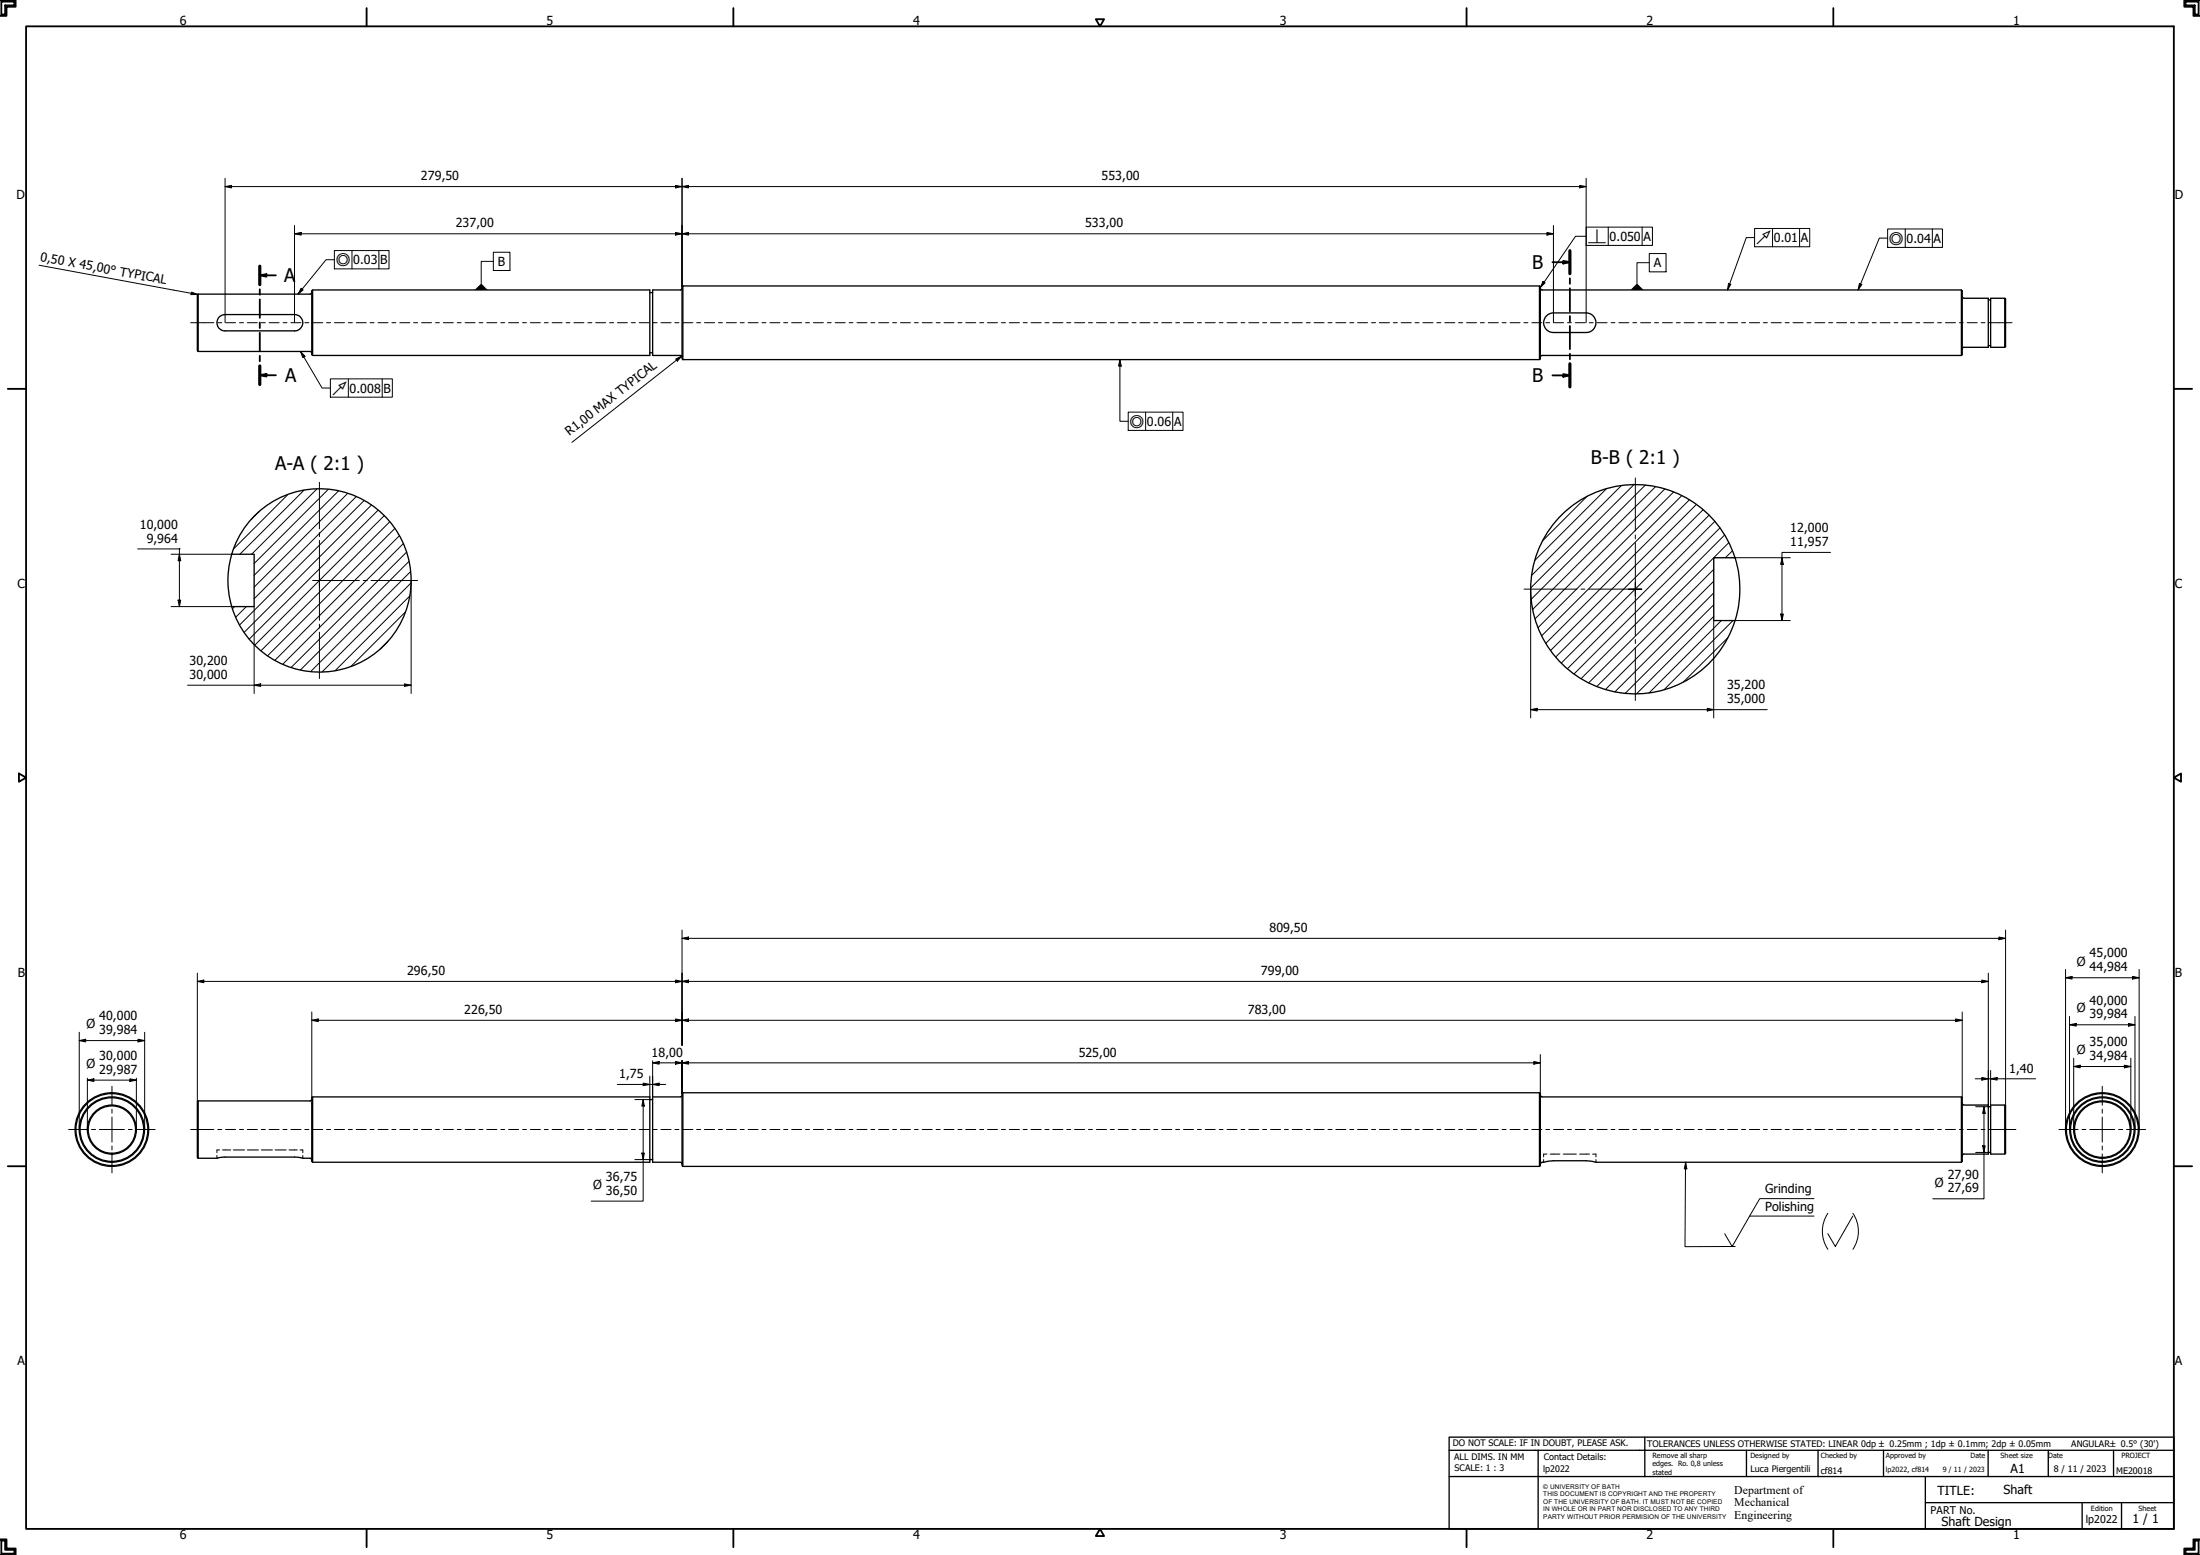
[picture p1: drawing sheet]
<svg xmlns="http://www.w3.org/2000/svg" width="841mm" height="594mm" viewBox="0 0 841 594" stroke-linecap="round" stroke-linejoin="round" font-family="sans-serif">
<!-- layer: Hatch (ISO) -->
<g fill="none" stroke="#000" stroke-width=".38">
<path d="M99 195.5l-3 3M110 188.9l-20.7 20.7M116.2 187.3l-24.5 24.4M121.2 186.8l-25 24.9M125.5 187l-28.3 28.3M129.4 187.6l-32.2 32.2M132.9 188.5l-35.7 35.8M136.2 189.7l-39 39.1M139.2 191.2l-47.6 47.6M142 192.9l-48.7 48.7M144.5 194.9l-49.2 49.2M146.9 197l-49.5 49.5"/>
<path d="M149 199.4l-49.2 49.2M606.7 189.6l-17.1 17.1M614.2 186.6l-27.5 27.6M619.8 185.5l-34.3 34.3M624.6 185.1l-39.4 39.5M629 185.3l-43.7 43.7M632.9 185.9l-47 46.9M636.5 186.8l-49.7 49.6M639.8 187.9l-51.9 51.9M642.9 189.3l-53.6 53.6M645.9 190.9l-55 54.9M648.5 192.7l-55.7 55.8"/>
<path d="M651.1 194.7l-56.4 56.3M653.4 196.8l-56.6 56.5M655.6 199.2l-56.4 56.3M150.9 201.9l-48.6 48.6M152.7 204.7l-47.6 47.6M154.2 207.7l-46.1 46.1M155.4 211l-44.1 44M156.3 214.5l-41.4 41.4M156.9 218.4l-38.1 38.1M655.1 217.5l-44.7 44.8M657.5 201.6l-55.8 55.9M659.3 204.4l-54.8 54.8"/>
<path d="M660.9 207.3l-53.6 53.6M662.3 210.4l-2.7 2.7M89.7 231.7l-.8 .9M94.2 231.7l-4.1 4.1M154.9 233.8l-20.7 20.7M156.7 227.7l-28.6 28.6M157.1 222.7l-34 34M655.1 235.5l-29.5 29.6M655.1 231l-33.8 33.9M655.1 226.5l-37.8 37.8M655.1 222l-41.4 41.4M658.1 237.1l-27.7 27.7"/>
<path d="M662.5 237.1l-26.4 26.4M148.4 244.9l-3 3M660.6 243.6l-17 16.9"/>
</g>
<!-- layer: Hidden (ISO) -->
<g fill="none" stroke="#000" stroke-width=".38">
<path d="M83.9 439.3h-1v1.1M85 439.3h3.2M89.2 439.3h4.3M94.6 439.3h4.2M99.9 439.3h4.2M105.2 439.3h4.2M110.5 439.3h3.2M114.7 439.3h1.1v1.1M82.9 441.4v1.1M115.8 441.4v1.1M590.1 443v1M591.4 440.9h-1.3v1.1"/>
<path d="M592.6 440.9h3.7M597.6 440.9h5M603.9 440.9h3.7M608.8 440.9h1.3v1.1M610.1 443v1"/>
</g>
<!-- layer: Visible (ISO) -->
<g fill="none" stroke="#000" stroke-width=".51">
<path d="M75.8 112.4l-.4 .3v21.3l.4 .3M75.8 112.4v21.9M119.1 111.8l-.6 .6h-42.7M119.2 111.1l.3-.3v25l-.3-.3zM119.5 110.8h128.9v25h-128.9M248.4 111.8h1.1M260.7 110.2l-.6 .6h-10.6v25h10.6l.6 .6M261 109.3l-.3 .3v27.5l.3 .3M261 109.3v28.1M261 109.3h327.5M588.5 109.3l.3 .3v27.5l-.3 .3zM588.9 110.2l.6 .6h160.3"/>
<path d="M749.8 110.8l.3 .3v24.4l-.3 .3zM750.1 113.3l.6 .6M750.8 114h9.3v18.7h-9.3M760.1 114.6h.9M766.4 114l.3 .3v18.1l-.3 .3zM766.4 114h-5.4v18.7h5.4M75.8 134.3h42.7l.6 .6M83.8 121.1l1-.7 1.2-.2h26.6a3.1 3.1 0 0 1 3.2 3.1 3.1 3.1 0 0 1-3.2 3.1h-26.6a3.1 3.1 0 0 1-2.8-1.9 3.1 3.1 0 0 1 .6-3.4zM248.4 134.8h1.1M261 137.4h327.5M591.2 120.7l1.2-.8 1.5-.4h12.5a3.7 3.7 0 0 1 3.7 3.8 3.7 3.7 0 0 1-3.7 3.7h-12.5a3.7 3.7 0 0 1-3.5-2.3 3.7 3.7 0 0 1 .8-4zM749.8 135.8h-160.3l-.6 .6"/>
<path d="M750.7 132.7l-.6 .6M760.1 132.1h.9M88.6 211.7h8.6v20h-8.6M88.6 211.7a35 35 0 0 0 0 20M88.6 211.7a35 35 0 0 1 53.9-18.5 35 35 0 0 1 0 57 35 35 0 0 1-53.9-18.4M663.3 213.1h-8.2v24h8.2M663.3 213.1a40 40 0 0 1 0 24M663.3 213.1a40 40 0 0 0-61.6-20.4 40 40 0 0 0 0 64.8 40 40 0 0 0 61.6-20.4M119.1 420l-.6 .6h-42.7M119.2 419.4l.3-.3v24.9l-.3-.3zM119.5 419.1h128.9v24.9h-128.9M260.1 419.1h-10.6v24.9h10.6"/>
<path d="M260.7 418.4l-.6 .6M261 417.5l-.3 .3v27.5l.3 .3M261 417.5v28.1M261 417.5h327.5M588.5 417.5l.3 .3v27.5l-.3 .3zM588.9 418.4l.6 .6M589.5 419.1h160.3M749.8 419.1l.3 .3v24.3l-.3 .3zM75.8 420.6l-.4 .3v21.3l.4 .3M75.8 420.6v21.9M248.4 420.1h1.1M750.1 421.5l.6 .6"/>
<path d="M750.8 422.2h9.3v18.7h-9.3M760.1 422.8h.9M766.4 422.2l.3 .3v18.1l-.3 .3zM766.4 422.2h-5.4v18.7h5.4M75.8 442.5h7.1l2.6-.4h27.7l2.6 .4h2.8l.5 .6M248.4 443h1.1M260.1 444.1l.6 .6M261 445.6h327.5M589.5 444l4.4-.5h12.5l3.6 .5h139.8M589.5 444.1l-.6 .6M750.7 440.9l-.6 .6M760.1 440.3h.9"/>
<circle cx="42.8" cy="431.5" r="14.1"/>
<circle cx="42.8" cy="431.5" r="9"/>
<circle cx="42.8" cy="431.5" r="13.7"/>
<circle cx="42.8" cy="431.5" r="9.4"/>
<circle cx="42.8" cy="431.5" r="12.2"/>
<circle cx="42.8" cy="431.5" r="12.5"/>
<circle cx="803.7" cy="431.5" r="13.7"/>
<circle cx="803.7" cy="431.5" r="14.1"/>
<circle cx="803.7" cy="431.5" r="11"/>
<circle cx="803.7" cy="431.5" r="10.6"/>
<circle cx="803.7" cy="431.5" r="12.2"/>
<circle cx="803.7" cy="431.5" r="12.5"/>
</g>
<!-- layer: Section Line (ISO) -->
<g fill="none" stroke="#000" stroke-width=".7">
<path d="M597.6 99.7l2.5 .5-2.5 .5zM600.1 95.8v8.8M99.3 105.2l2.6-.5v1zM99.3 101.7v7M99.3 110.5v2.1M99.3 114.4v7M99.3 105.2h6.2M593.5 100.2h6.6M600.1 106.3v2.1M600.1 110.1v8.9M99.3 123.2v2.1M99.3 127.1v7.1"/>
<path d="M99.3 135.9v2.1M99.3 139.8v7.1M600.1 120.7v2.1M600.1 124.6v8.8M600.1 135.2v2.1M600.1 139v8.8M99.3 143.4l2.6-.6v1.1zM99.3 143.4h6.2M593.5 143.4h6.6M597.6 142.9l2.5 .5-2.5 .5z"/>
</g>
<path d="M600.1 95.8v8.8M99.3 101.7v7M99.3 139.8v7.1M600.1 139v8.8" fill="none" stroke="#000" stroke-width="1.2"/>
<path d="M99.3 105.2l2.6-.5v1zM597.6 99.7l2.5 .5-2.5 .5zM99.3 143.4l2.6-.6v1.1zM597.6 142.9l2.5 .5-2.5 .5z" fill="#000"/>
<!-- layer: Border (ISO) -->
<g fill="none" stroke="#000" stroke-width=".7">
<path d="M0 .1h6v2.5h-3.5v3.5h-2.5M.5 .6h5v1.5h-3.5v3.5h-1.5zM10 10.1h821v574h-821zM140.1 3.1v7M280.4 3.1v7M418.9 7.3h3.2l-1.6 2.8zM560.6 3.1v7M700.8 3.1v7M835.5 .6h5v5h-1.5v-3.5h-3.5zM841 .1h-6v2.5h3.5v3.5h2.5M3 148.6h7M831 148.6h7"/>
<path d="M7.2 295.5l2.8 1.6-2.8 1.6zM831 297.1l2.8-1.6v3.2zM3 445.6h7M831 445.6h7M0 588.1h2.5v3.5h3.5v2.5h-6M.5 588.6h1.5v3.5h3.5v1.5h-5zM140.1 584.1v7M280.4 584.1v7M420.5 584.1l1.6 2.7h-3.2zM560.6 584.1v7M700.8 584.1v7M835.5 592.1h3.5v-3.5h1.5v5h-5z"/>
<path d="M841 588.1h-2.5v3.5h-3.5v2.5h6"/>
</g>
<!-- layer: Title (ISO) -->
<g fill="none" stroke="#000" stroke-width=".51">
<path d="M554 554.1v-5h277v5M554 554.1h277v30h-277zM588 554.1v30M628.8 549.1v15M667.6 554.1v10M695 554.1v10M720 554.1v10M760 554.1v10M783 554.1v10M808 554.1v10M554 564.1h277M736 574.1h95"/>
<path d="M736 564.1v20M796 574.1v10M811 574.1v10"/>
</g>
<!-- layer: Dimension (ISO) -->
<g fill="none" stroke="#000" stroke-width=".38">
<path d="M86 71.3l2.5-.5v1zM86 71.3h520.4M86 68.1v55.1M258.3 70.8l2.4 .5-2.4 .5zM260.7 71.3l2.5-.5v1zM260.7 68.1v41.5M603.9 70.8l2.5 .5-2.5 .5zM606.4 68.1v55.1M112.6 89.3l2.5-.5v1zM112.6 89.3h481.3M112.6 86.1v37.1M258.3 88.8l2.4 .5-2.4 .5z"/>
<path d="M260.7 89.3l2.5-.5v1zM591.4 88.8l2.5 .5-2.5 .5zM593.9 86.1v37.1M258.3 137.2l2.3-1.1-1.6 1.9zM260.6 136.1l-42 32.9M52.6 209.7h16.2l-.2 22M65.4 211.7h23.2M68.6 211.7l.5 2.5h-1zM663.3 213.1h21.1M681.2 213.1l.5 2.5h-1zM699.8 211h-18.6v26.1M65.4 231.7h23.2"/>
<path d="M68.1 229.3h1l-.5 2.4zM97.2 231.7v33.3M157.2 221.8v43.2M585.2 225.2v49.1M655.1 237.1v37.2M663.3 237.1h21.1M680.7 234.6h1l-.5 2.5zM71.7 261.8h85.5M97.2 261.8l2.4-.5v.9zM154.6 261.3l2.6 .5-2.6 .4zM585.2 271.1l2.4-.5v1zM585.2 271.1h90.4"/>
<path d="M652.7 270.6l2.4 .5-2.4 .5zM260.7 358.5l2.5-.5v1zM260.7 355.3v44M260.7 358.5h506M764.2 358l2.5 .5-2.5 .5zM766.7 355.3v67.2M75.4 374.9l2.5-.5v1zM75.4 374.9h684.7M75.4 371.8v49.1M258.3 374.4l2.4 .5-2.4 .5zM260.7 374.9l2.5-.5v1zM757.6 374.4l2.5 .5-2.5 .5z"/>
<path d="M760.1 371.8v50.4M789.6 373.5l2.5-.5v1.1zM789.6 373.5h28.2M789.6 370.4v61.1M815.2 373l2.6 .5-2.6 .6zM817.8 370.4v61.1M30.3 397.5l2.5-.5v1.1zM30.3 397.5h25M30.3 394.4v37.1M52.8 397l2.5 .5-2.5 .6zM55.3 394.4v37.1M119.2 389.8l2.5-.5v1z"/>
<path d="M119.2 389.8h630.9M119.2 386.6v32.8M258.3 389.3l2.4 .5-2.4 .5zM260.7 389.8l2.5-.5v1zM747.6 389.3l2.5 .5-2.5 .5zM750.1 386.6v32.8M791.1 391.5l2.6-.5v1zM791.1 391.5h25.1M791.1 388.3v43.2M813.7 391l2.5 .5-2.5 .5zM816.2 388.3v43.2M33.4 412.7l2.5-.5v1z"/>
<path d="M33.4 412.7h18.7M33.4 411.9v19.6M49.7 412.2l2.4 .5-2.4 .5zM52.1 411.9v19.6M236 414.3h18.5M245.9 413.8l2.5 .5-2.5 .5zM248.4 411.1v8M249.5 406.1l2.5-.6v1.1zM249.5 414.3l2.5-.5v1zM249.5 406.1h339.3M249.5 405.3v13.8M258.3 405.5l2.4 .6-2.4 .5z"/>
<path d="M260.7 406.1l2.5-.6v1.1zM260.7 405.3v12.5M586.4 405.5l2.4 .6-2.4 .5zM588.8 402.9v14.9M755.1 412.2h23.1M757.6 411.6l2.5 .6-2.5 .5zM761 412.2l2.5-.6v1.1zM761 409v13.2M792.7 407.5l2.5-.6v1.1zM792.7 407.5h21.9M792.7 404.3v27.2M812.1 406.9l2.5 .6-2.5 .5z"/>
<path d="M814.6 404.3v27.2M242.7 420.1h5.7M245.9 420.1l.4 2.5h-.9zM245.9 420.1v38.8h-19.9M755.3 422.8h4.8M757.9 437.7h1l-.5 2.6zM758.4 422.8l.5 2.6h-1zM758.4 422.8v35.2h-19.5M242.7 443h5.7M245.4 440.5h.9l-.4 2.5zM755.3 440.3h4.8"/>
</g>
<g fill="#000">
<path d="M86 71.3l2.5-.5v1zM258.3 70.8l2.4 .5-2.4 .5zM260.7 71.3l2.5-.5v1zM603.9 70.8l2.5 .5-2.5 .5zM112.6 89.3l2.5-.5v1zM258.3 88.8l2.4 .5-2.4 .5zM260.7 89.3l2.5-.5v1zM591.4 88.8l2.5 .5-2.5 .5zM258.3 137.2l2.3-1.1-1.6 1.9zM68.6 211.7l.5 2.5h-1zM681.2 213.1l.5 2.5h-1zM68.1 229.3h1l-.5 2.4z"/>
<path d="M680.7 234.6h1l-.5 2.5zM97.2 261.8l2.4-.5v.9zM154.6 261.3l2.6 .5-2.6 .4zM585.2 271.1l2.4-.5v1zM652.7 270.6l2.4 .5-2.4 .5zM260.7 358.5l2.5-.5v1zM764.2 358l2.5 .5-2.5 .5zM75.4 374.9l2.5-.5v1zM258.3 374.4l2.4 .5-2.4 .5zM260.7 374.9l2.5-.5v1zM757.6 374.4l2.5 .5-2.5 .5zM789.6 373.5l2.5-.5v1.1z"/>
<path d="M815.2 373l2.6 .5-2.6 .6zM30.3 397.5l2.5-.5v1.1zM52.8 397l2.5 .5-2.5 .6zM119.2 389.8l2.5-.5v1zM258.3 389.3l2.4 .5-2.4 .5zM260.7 389.8l2.5-.5v1zM747.6 389.3l2.5 .5-2.5 .5zM791.1 391.5l2.6-.5v1zM813.7 391l2.5 .5-2.5 .5zM33.4 412.7l2.5-.5v1zM49.7 412.2l2.4 .5-2.4 .5zM245.9 413.8l2.5 .5-2.5 .5z"/>
<path d="M249.5 406.1l2.5-.6v1.1zM249.5 414.3l2.5-.5v1zM258.3 405.5l2.4 .6-2.4 .5zM260.7 406.1l2.5-.6v1.1zM586.4 405.5l2.4 .6-2.4 .5zM757.6 411.6l2.5 .6-2.5 .5zM761 412.2l2.5-.6v1.1zM792.7 407.5l2.5-.6v1.1zM812.1 406.9l2.5 .6-2.5 .5zM245.9 420.1l.4 2.5h-.9zM757.9 437.7h1l-.5 2.6zM758.4 422.8l.5 2.6h-1z"/>
<path d="M245.4 440.5h.9l-.4 2.5z"/>
</g>
<!-- layer: Center Mark (ISO) -->
<g fill="none" stroke="#000" stroke-width=".38">
<path d="M122.1 184.2v17.8M625.2 182.6v20.3M122.1 206.5v15.3v-2.6M122.1 203.5v1.5M625.2 207.4v17.7v-2.5M625.2 204.4v1.4M119.6 221.8h2.5h-2.5M122.1 224.3v-2.5v15.2M122.1 238.5v1.5M124.7 221.8h-2.6h15.3M138.9 221.8h1.5M141.9 221.8h17.7"/>
<path d="M582.6 225.1h20.3M604.4 225.1h1.5M607.4 225.1h17.8h-2.6M625.2 227.6v-2.5v17.8M627.6 225.1h-2.4h2.4M122.1 241.5v17.7M625.2 244.3v1.5M625.2 247.4v20.2M42.8 415v7.2M803.7 415v7.2M26.2 431.5h7.3M35 431.5h1.5"/>
<path d="M38 431.5h9.6M42.8 423.8v1.5M42.8 426.8v9.5M42.8 437.8v1.5M49.1 431.5h1.4M52.1 431.5h7.2M787.1 431.5h7.3M795.9 431.5h1.5M798.9 431.5h9.5M803.7 423.8v1.5M803.7 426.8v9.5M803.7 437.8v1.5"/>
<path d="M809.9 431.5h1.6M812.9 431.5h7.3M42.8 440.9v7.2M803.7 440.9v7.2"/>
</g>
<!-- layer: Centerline (ISO) -->
<g fill="none" stroke="#000" stroke-width=".38">
<path d="M72.9 123.3h8.8M83.2 123.3h1.6M86.2 123.3h3.8M91.6 123.3h1.5M94.6 123.3h3.8M99.9 123.3h1.5M102.9 123.3h3.8M108.2 123.3h1.5M111.2 123.3h3.9M116.5 123.3h1.5M119.5 123.3h3.9M124.8 123.3h1.6"/>
<path d="M127.8 123.3h3.9M133.2 123.3h1.5M136.2 123.3h3.8M141.5 123.3h1.5M144.5 123.3h3.8M149.8 123.3h1.5M152.8 123.3h3.9M158.1 123.3h1.5M161.2 123.3h3.8M166.5 123.3h1.5M169.5 123.3h3.8M174.8 123.3h1.5"/>
<path d="M177.8 123.3h3.8M183.1 123.3h1.5M186.1 123.3h3.8M191.5 123.3h1.4M194.4 123.3h3.8M199.8 123.3h1.4M202.8 123.3h3.8M208.1 123.3h1.4M211.1 123.3h3.8M216.4 123.3h1.5M219.4 123.3h3.8M224.7 123.3h1.6"/>
<path d="M227.7 123.3h3.8M233 123.3h1.6M236 123.3h3.8M241.4 123.3h1.5M244.3 123.3h3.9M249.7 123.3h1.5M252.7 123.3h3.8M258 123.3h1.5M261 123.3h3.9M266.3 123.3h1.5M269.3 123.3h3.9M274.6 123.3h1.6"/>
<path d="M277.7 123.3h3.8M283 123.3h1.5M286 123.3h3.8M291.3 123.3h1.5M294.3 123.3h3.8M299.6 123.3h1.5M302.6 123.3h3.9M308 123.3h1.4M311 123.3h3.8M316.3 123.3h1.5M319.3 123.3h3.8M324.6 123.3h1.5"/>
<path d="M327.6 123.3h3.8M332.9 123.3h1.5M335.9 123.3h3.8M341.2 123.3h1.5M344.2 123.3h3.8M349.6 123.3h1.4M352.6 123.3h3.8M357.9 123.3h1.5M360.9 123.3h3.8M366.2 123.3h1.5M369.2 123.3h3.8M374.5 123.3h1.5"/>
<path d="M377.5 123.3h3.8M382.8 123.3h1.6M385.8 123.3h3.9M391.2 123.3h1.5M394.1 123.3h3.9M399.5 123.3h1.5M402.5 123.3h3.8M407.8 123.3h1.5M410.8 123.3h3.9M416.1 123.3h1.5M419.2 123.3h3.8M424.4 123.3h1.6"/>
<path d="M427.5 123.3h3.8M432.8 123.3h1.5M435.8 123.3h3.8M441.1 123.3h1.5M444.1 123.3h3.8M449.5 123.3h1.4M452.4 123.3h3.8M457.8 123.3h1.4M460.8 123.3h3.8M466.1 123.3h1.5M469.1 123.3h3.8M474.4 123.3h1.5"/>
<path d="M477.4 123.3h3.8M482.7 123.3h1.5M485.7 123.3h3.8M491 123.3h1.5M494 123.3h3.8M499.4 123.3h1.5M502.3 123.3h3.9M507.7 123.3h1.5M510.7 123.3h3.8M516 123.3h1.5M519 123.3h3.8M524.3 123.3h1.5"/>
<path d="M527.3 123.3h3.9M532.6 123.3h1.6M535.6 123.3h3.9M541 123.3h1.5M543.9 123.3h3.9M549.3 123.3h1.5M552.3 123.3h3.8M557.6 123.3h1.5M560.6 123.3h3.9M565.9 123.3h1.5M569 123.3h3.8M574.2 123.3h1.6"/>
<path d="M577.3 123.3h3.8M582.5 123.3h1.6M585.6 123.3h3.8M590.9 123.3h1.5M593.9 123.3h3.8M599.2 123.3h1.5M602.2 123.3h3.8M607.6 123.3h1.4M610.6 123.3h3.8M615.9 123.3h1.4M618.9 123.3h3.8M624.2 123.3h1.5"/>
<path d="M627.2 123.3h3.8M632.5 123.3h1.5M635.5 123.3h3.8M640.8 123.3h1.6M643.8 123.3h3.8M649.2 123.3h1.5M652.1 123.3h3.9M657.5 123.3h1.5M660.5 123.3h3.8M665.8 123.3h1.5M668.8 123.3h3.9M674.1 123.3h1.5"/>
<path d="M677.1 123.3h3.9M682.4 123.3h1.6M685.4 123.3h3.9M690.8 123.3h1.5M693.8 123.3h3.8M699.1 123.3h1.5M702.1 123.3h3.8M707.4 123.3h1.5M710.4 123.3h3.8M715.7 123.3h1.5M718.8 123.3h3.8M724.1 123.3h1.5"/>
<path d="M727.1 123.3h3.8M732.4 123.3h1.5M735.4 123.3h3.8M740.7 123.3h1.5M743.7 123.3h3.8M749 123.3h1.5M752 123.3h3.8M757.4 123.3h1.4M760.3 123.3h8.9M72.9 431.5h8.8M83.2 431.5h1.6M86.2 431.5h3.8"/>
<path d="M91.6 431.5h1.5M94.6 431.5h3.8M99.9 431.5h1.5M102.9 431.5h3.8M108.2 431.5h1.5M111.2 431.5h3.9M116.5 431.5h1.5M119.5 431.5h3.9M124.8 431.5h1.6M127.8 431.5h3.9M133.2 431.5h1.5M136.2 431.5h3.8"/>
<path d="M141.5 431.5h1.5M144.5 431.5h3.8M149.8 431.5h1.5M152.8 431.5h3.9M158.1 431.5h1.5M161.2 431.5h3.8M166.5 431.5h1.5M169.5 431.5h3.8M174.8 431.5h1.5M177.8 431.5h3.8M183.1 431.5h1.5M186.1 431.5h3.8"/>
<path d="M191.5 431.5h1.4M194.4 431.5h3.8M199.8 431.5h1.4M202.8 431.5h3.8M208.1 431.5h1.4M211.1 431.5h3.8M216.4 431.5h1.5M219.4 431.5h3.8M224.7 431.5h1.6M227.7 431.5h3.8M233 431.5h1.6M236 431.5h3.8"/>
<path d="M241.4 431.5h1.5M244.3 431.5h3.9M249.7 431.5h1.5M252.7 431.5h3.8M258 431.5h1.5M261 431.5h3.9M266.3 431.5h1.5M269.3 431.5h3.9M274.6 431.5h1.6M277.7 431.5h3.8M283 431.5h1.5M286 431.5h3.8"/>
<path d="M291.3 431.5h1.5M294.3 431.5h3.8M299.6 431.5h1.5M302.6 431.5h3.9M308 431.5h1.4M311 431.5h3.8M316.3 431.5h1.5M319.3 431.5h3.8M324.6 431.5h1.5M327.6 431.5h3.8M332.9 431.5h1.5M335.9 431.5h3.8"/>
<path d="M341.2 431.5h1.5M344.2 431.5h3.8M349.6 431.5h1.4M352.6 431.5h3.8M357.9 431.5h1.5M360.9 431.5h3.8M366.2 431.5h1.5M369.2 431.5h3.8M374.5 431.5h1.5M377.5 431.5h3.8M382.8 431.5h1.6M385.8 431.5h3.9"/>
<path d="M391.2 431.5h1.5M394.1 431.5h3.9M399.5 431.5h1.5M402.5 431.5h3.8M407.8 431.5h1.5M410.8 431.5h3.9M416.1 431.5h1.5M419.2 431.5h3.8M424.4 431.5h1.6M427.5 431.5h3.8M432.8 431.5h1.5M435.8 431.5h3.8"/>
<path d="M441.1 431.5h1.5M444.1 431.5h3.8M449.5 431.5h1.4M452.4 431.5h3.8M457.8 431.5h1.4M460.8 431.5h3.8M466.1 431.5h1.5M469.1 431.5h3.8M474.4 431.5h1.5M477.4 431.5h3.8M482.7 431.5h1.5M485.7 431.5h3.8"/>
<path d="M491 431.5h1.5M494 431.5h3.8M499.4 431.5h1.5M502.3 431.5h3.9M507.7 431.5h1.5M510.7 431.5h3.8M516 431.5h1.5M519 431.5h3.8M524.3 431.5h1.5M527.3 431.5h3.9M532.6 431.5h1.6M535.6 431.5h3.9"/>
<path d="M541 431.5h1.5M543.9 431.5h3.9M549.3 431.5h1.5M552.3 431.5h3.8M557.6 431.5h1.5M560.6 431.5h3.9M565.9 431.5h1.5M569 431.5h3.8M574.2 431.5h1.6M577.3 431.5h3.8M582.5 431.5h1.6M585.6 431.5h3.8"/>
<path d="M590.9 431.5h1.5M593.9 431.5h3.8M599.2 431.5h1.5M602.2 431.5h3.8M607.6 431.5h1.4M610.6 431.5h3.8M615.9 431.5h1.4M618.9 431.5h3.8M624.2 431.5h1.5M627.2 431.5h3.8M632.5 431.5h1.5M635.5 431.5h3.8"/>
<path d="M640.8 431.5h1.6M643.8 431.5h3.8M649.2 431.5h1.5M652.1 431.5h3.9M657.5 431.5h1.5M660.5 431.5h3.8M665.8 431.5h1.5M668.8 431.5h3.9M674.1 431.5h1.5M677.1 431.5h3.9M682.4 431.5h1.6M685.4 431.5h3.9"/>
<path d="M690.8 431.5h1.5M693.8 431.5h3.8M699.1 431.5h1.5M702.1 431.5h3.8M707.4 431.5h1.5M710.4 431.5h3.8M715.7 431.5h1.5M718.8 431.5h3.8M724.1 431.5h1.5M727.1 431.5h3.8M732.4 431.5h1.5M735.4 431.5h3.8"/>
<path d="M740.7 431.5h1.5M743.7 431.5h3.8M749 431.5h1.5M752 431.5h3.8M757.4 431.5h1.4M760.3 431.5h10.3"/>
</g>
<!-- layer: Symbol (ISO) -->
<path d="M73.2 111.6l2.4 .9-2.6 .1zM115.1 110.1l.8 .7-2 1.6zM181.4 110.8l2.6-2.5 2.4 2.5zM589.9 107.5l.8 .5-1.9 1.8zM623.3 110.8l2.5-2.5 2.5 2.5zM660.8 108.3l.9 .3-1.3 2.2zM710.8 108.3l1 .4-1.5 2.1zM114.9 134.3l1.7 1.8-.8 .5zM428.1 137.4l.5 2.5h-1zM644.4 444l.4 2.6h-.9z" fill="#000"/>
<g fill="none" stroke="#000" stroke-width=".38">
<path d="M127.8 99.2h-3.1l-10.8 13.2M127.8 95.7h20.9v7h-20.9zM134.6 95.7v7M144.8 95.7v7M188.6 99.9h-4.6v8.4M188.6 96.4h6.3v6.9h-6.3zM606.4 90.3h-4.1l-13.5 19.5M606.4 86.8h25.3v7h-25.3zM614.8 86.8v7M627.8 86.8v7M630.5 96.9h6.4v7h-6.4zM670.8 90.8h-3.2l-7.2 20"/>
<path d="M670.8 87.3h21v7h-21zM677.6 87.3v7M688 87.3v7M721.6 91h-3.2l-8.1 19.8M721.6 87.5h21v7h-21zM728.3 87.5v7M738.7 87.5v7M14.9 101.3l60.7 11.2M73.2 111.6l2.4 .9-2.6 .1zM115.1 110.1l.8 .7-2 1.6zM589.9 107.5l.8 .5-1.9 1.8zM630.5 100.4h-4.7v7.9"/>
<path d="M660.8 108.3l.9 .3-1.3 2.2zM710.8 108.3l1 .4-1.5 2.1zM114.9 134.3l1.7 1.8-.8 .5zM114.9 134.3l8.2 13.9h3.2M428.1 137.4l.5 2.5h-1zM428.1 137.4v23.5h3.2M126.3 144.8h23.7v6.9h-23.7zM133.2 144.8v6.9M146.1 144.8v6.9M431.3 157.5h20.9v6.9h-20.9zM438 157.5v6.9M448.3 157.5v6.9"/>
<path d="M644.4 444l.4 2.6h-.9zM644.4 444l-.3 32.3 19.2-.1M693.5 457.9h-20.8l-3.9 6.7M693.5 464.6h-24.7l-6.6 11.6-2.9-4.9M698.8 463.5a12.3 12.3 0 0 0 0 13.8M708.3 464.6l-6.7 11.6-2.8-4.9M708.3 463.5a12.3 12.3 0 0 1 0 13.8"/>
</g>
<g font-size="7.2">
<text x="108.6" y="107.9">A</text>
<text x="585.7" y="102.8">B</text>
<text x="109" y="146">A</text>
<text x="585.7" y="146">B</text>
<text x="105.2" y="179.5">A-A ( 2:1 )</text>
<text x="608.2" y="177.1">B-B ( 2:1 )</text>
</g>
<g font-size="4.8">
<text x="68.8" y="9.7">6</text>
<text x="208.9" y="9.7">5</text>
<text x="349.1" y="9.7">4</text>
<text x="489.3" y="9.7">3</text>
<text x="629.4" y="9.7">2</text>
<text x="769.6" y="9.7">1</text>
<text x="160.9" y="68.9">279,50</text>
<text x="421.1" y="68.9">553,00</text>
<text x="6.3" y="76.1">D</text>
<text x="831.4" y="76.1">D</text>
<text x="174.2" y="86.9">237,00</text>
<text x="414.8" y="86.9">533,00</text>
<text x="615.3" y="92">0.050</text>
<text x="628.3" y="92">A</text>
<text x="678.1" y="92.6">0.01</text>
<text x="688.4" y="92.6">A</text>
<text x="728.9" y="92.7">0.04</text>
<text x="739.1" y="92.7">A</text>
<text x="15.2" y="99.7" transform="rotate(11 15.2 99.7)">0,50 X 45,00° TYPICAL</text>
<text x="135" y="101">0.03</text>
<text x="145.4" y="101">B</text>
<text x="190.4" y="101.6">B</text>
<text x="632.2" y="102.1">A</text>
<text x="133.7" y="150">0.008</text>
<text x="146.6" y="150">B</text>
<text x="217.7" y="166.7" transform="rotate(-38 217.7 166.7)">R1,00 MAX TYPICAL</text>
<text x="438.5" y="162.7">0.06</text>
<text x="448.8" y="162.7">A</text>
<text x="53.4" y="202">10,000</text>
<text x="684.4" y="203.3">12,000</text>
<text x="56.1" y="207.3">9,964</text>
<text x="684.4" y="208.6">11,957</text>
<text x="6.7" y="224.6">C</text>
<text x="831.4" y="224.6">C</text>
<text x="72.5" y="254">30,200</text>
<text x="72.5" y="259.4">30,000</text>
<text x="660.2" y="263.4">35,200</text>
<text x="660.2" y="268.7">35,000</text>
<text x="485.3" y="356.1">809,50</text>
<text x="798.8" y="365.8">45,000</text>
<text x="793.9" y="368.9">Ø</text>
<text x="798.8" y="371.1">44,984</text>
<text x="6.8" y="373.1">B</text>
<text x="155.6" y="372.5">296,50</text>
<text x="482" y="372.5">799,00</text>
<text x="831.4" y="373.1">B</text>
<text x="798.8" y="383.8">40,000</text>
<text x="37.9" y="389.8">40,000</text>
<text x="177.5" y="387.4">226,50</text>
<text x="477" y="387.4">783,00</text>
<text x="793.9" y="386.8">Ø</text>
<text x="798.8" y="389.1">39,984</text>
<text x="33" y="392.9">Ø</text>
<text x="37.9" y="395.1">39,984</text>
<text x="798.8" y="399.7">35,000</text>
<text x="37.9" y="405">30,000</text>
<text x="249.1" y="403.6">18,00</text>
<text x="412.4" y="403.6">525,00</text>
<text x="793.9" y="402.8">Ø</text>
<text x="798.8" y="405">34,984</text>
<text x="33" y="408">Ø</text>
<text x="37.9" y="410.3">29,987</text>
<text x="236.7" y="411.9">1,75</text>
<text x="768.1" y="409.8">1,40</text>
<text x="226.8" y="454.2">Ø</text>
<text x="231.6" y="451.1">36,75</text>
<text x="674.8" y="455.8">Grinding</text>
<text x="739.6" y="453.4">Ø</text>
<text x="744.6" y="450.3">27,90</text>
<text x="744.6" y="455.6">27,69</text>
<text x="231.6" y="456.5">36,50</text>
<text x="674.8" y="462.5">Polishing</text>
<text x="6.7" y="521.6">A</text>
<text x="831.4" y="521.6">A</text>
<text x="768.5" y="562.8">A1</text>
<text x="740.7" y="571.2">TITLE:</text>
<text x="765.9" y="570.6">Shaft</text>
<text x="208.9" y="588">5</text>
<text x="349.1" y="588">4</text>
<text x="742.2" y="583.2">Shaft Design</text>
<text x="769.6" y="588">1</text>
<text x="815.2" y="582">1 / 1</text>
<text x="68.8" y="588">6</text>
<text x="489.3" y="588">3</text>
<text x="629.4" y="588">2</text>
</g>
<g font-size="4.6">
<text x="606.9" y="92.8">⟂</text>
<text x="671.3" y="93.3">↗</text>
<text x="722.1" y="93.4">◎</text>
<text x="128.3" y="101.6">◎</text>
<text x="126.8" y="150.8">↗</text>
<text x="431.8" y="163.4">◎</text>
</g>
<g font-size="4.5">
<text x="663" y="570.7">Department of</text>
<text x="663" y="575.5">Mechanical</text>
<text x="663" y="580.2">Engineering</text>
</g>
<g font-size="4.1">
<text x="738.1" y="578.3">PART No.</text>
<text x="797.4" y="581.8">lp2022</text>
</g>
<g font-size="3.4">
<text x="555.4" y="552.6">DO NOT SCALE: IF IN DOUBT, PLEASE ASK.</text>
<text x="555.9" y="557.6">ALL DIMS. IN MM</text>
<text x="590.2" y="557.7">Contact Details:</text>
<text x="629.7" y="552.9">TOLERANCES UNLESS OTHERWISE STATED: LINEAR 0dp ± 0.25mm ; 1dp ± 0.1mm; 2dp ± 0.05mm</text>
<text x="791.8" y="552.9">ANGULAR± 0.5° (30')</text>
<text x="556.1" y="561.8">SCALE: 1 : 3</text>
<text x="590" y="562.4">lp2022</text>
<text x="669.2" y="562.4">Luca Piergentili</text>
<text x="696" y="563">cf814</text>
<text x="785.2" y="562.5">8 / 11 / 2023</text>
<text x="808.9" y="563.1">ME20018</text>
</g>
<g font-size="2.7">
<text x="631.8" y="556.9">Remove all sharp</text>
<text x="669.2" y="557.2">Designed by</text>
<text x="696" y="557.2">Checked by</text>
<text x="721" y="557.2">Approved by</text>
<text x="753.3" y="557.1">Date</text>
<text x="764.8" y="557.2">Sheet size</text>
<text x="783" y="557.1">Date</text>
<text x="811" y="557.1">PROJECT</text>
<text x="631.8" y="560.1">edges. Ro. 0,8 unless</text>
<text x="631.8" y="563.4">stated</text>
<text x="721" y="562.5">lp2022, cf814</text>
<text x="742.7" y="562.2">9 / 11 / 2023</text>
<text x="799.3" y="577.2">Edition</text>
<text x="817.6" y="577.2">Sheet</text>
</g>
<g font-size="2.5">
<text x="590" y="568.9">© UNIVERSITY OF BATH</text>
<text x="590" y="571.7">THIS DOCUMENT IS COPYRIGHT AND THE PROPERTY</text>
<text x="590" y="574.6">OF THE UNIVERSITY OF BATH. IT MUST NOT BE COPIED</text>
<text x="590" y="577.4">IN WHOLE OR IN PART NOR DISCLOSED TO ANY THIRD</text>
<text x="590" y="580.2">PARTY WITHOUT PRIOR PERMISION OF THE UNIVERSITY</text>
</g>
</svg>
